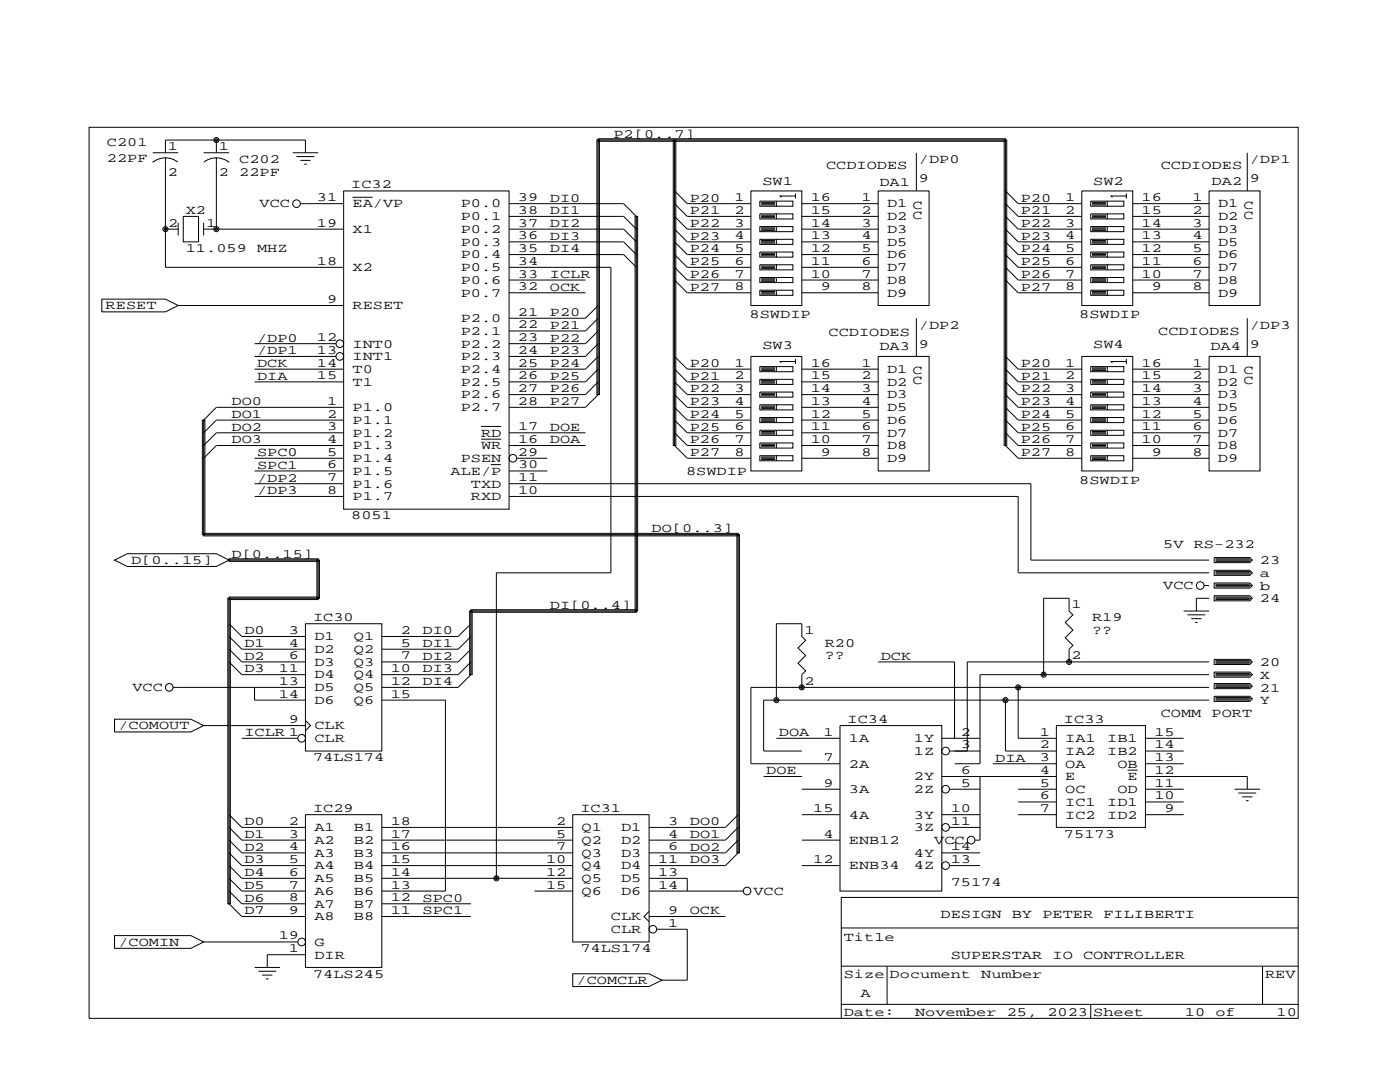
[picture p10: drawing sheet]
<svg xmlns="http://www.w3.org/2000/svg" width="279mm" height="216mm" viewBox="0 0 279 216" stroke-linecap="round" stroke-linejoin="round" font-family="sans-serif">
<g fill="none" stroke="#000" stroke-width=".2">
<path d="M17.8 25.4h241.3v177.8h-241.3zM30.5 30.5h5.1M33 31.5l-1 .1-1.5 .7M33 31.5l1.1 .1 1.4 .7M33 31.5v21.8h35.6M33 30.5v-2.6h28v2.6M40.6 30.5h5.1M43.2 31.5l1 .1 1.5 .7M43.2 31.5l-1.1 .1-1.4 .7M43.2 27.9v2.6M43.2 31.5v14.2M58.4 30.5h5.1"/>
<path d="M59.2 31.2h3.5M59.9 32h2.1M60.7 32.8h.5M68.6 38.1h33v63.5h-33zM70.4 39.4h4M134.6 27.9v61h.3v-61h-.5v61h.2l2.6 2.5h12.7M134.6 38.1l2.6 2.5h12.7M149.9 38.1h10.1v22.9h-10.1zM158.8 39.1h-3.1l.3 .3M158.8 38.6v1M175.3 38.1h10.1v22.9h-10.1zM182.9 30.5v7.6"/>
<path d="M200.7 38.1l2.5 2.5h12.7M215.9 38.1h10.2v22.9h-10.2zM224.8 39.1h-3.1l.3 .3M224.8 38.6v1M241.3 38.1h10.2v22.9h-10.2zM248.9 30.5v7.6M20.3 59.7h12.7l2.6 1.3-2.6 1.2h-12.7zM33 45.7h2.6M35.6 44.5v2.5M36.6 43.2h3v5.1h-3zM40.6 45.7h28M40.6 44.5v2.5"/>
<path d="M59.9 40.6h8.7M101.6 40.6h22.9l2.5 2.6h-.3v78.7h.6v-78.7h-.3v79h-33v-.5h33v.2h-33v12.7h.2v-12.7h-.5v12.7h.3l-2.6 2.6h-15.2M101.6 43.2h22.9l2.5 2.5M101.6 45.7h22.9l2.5 2.6M101.6 48.3h22.9l2.5 2.5M101.6 50.8h22.9l2.5 2.5M101.6 53.3h20.3v61h-22.8v61M101.6 55.9h15.2M101.6 58.4h15.2M134.6 40.6l2.6 2.6h12.7M134.6 43.2l2.6 2.5h12.7M134.6 45.7l2.6 2.6h12.7"/>
<path d="M134.6 48.3l2.6 2.5h12.7M134.6 50.8l2.6 2.5h12.7M134.6 53.3l2.6 2.6h12.7M134.6 55.9l2.6 2.5h12.7M151.6 40.1h6.6v1h-6.6zM151.6 42.7h6.6v1h-6.6zM151.6 45.2h6.6v1h-6.6zM151.6 47.8h6.6v1h-6.6zM151.6 50.3h6.6v1h-6.6zM151.6 52.8h6.6v1h-6.6zM151.6 55.4h6.6v1h-6.6zM151.6 57.9h6.6v1h-6.6z"/>
<path d="M151.9 40.4h2.8M151.9 40.6h2.8M151.9 40.9h2.8M151.9 42.9h2.8M151.9 43.2h2.8M151.9 43.4h2.8M151.9 45.5h2.8M151.9 45.7h2.8M151.9 46h2.8M151.9 48h2.8M151.9 48.3h2.8M151.9 48.5h2.8"/>
<path d="M151.9 50.5h2.8M151.9 50.8h2.8M151.9 51.1h2.8M151.9 53.1h2.8M151.9 53.3h2.8M151.9 53.6h2.8M151.9 55.6h2.8M151.9 55.9h2.8M151.9 56.1h2.8M151.9 58.2h2.8M151.9 58.4h2.8M151.9 58.7h2.8"/>
<path d="M154.9 40.1v1M154.9 42.7v1M154.9 45.2v1M154.9 47.8v1M154.9 50.3v1M154.9 52.8v1M154.9 55.4v1M154.9 57.9v1M160 40.6h15.3M160 43.2h15.3M160 45.7h15.3M160 48.3h15.3"/>
<path d="M160 50.8h15.3M160 53.3h15.3M160 55.9h15.3M160 58.4h15.3M200.7 40.6l2.5 2.6h12.7M200.7 43.2l2.5 2.5h12.7M200.7 45.7l2.5 2.6h12.7M200.7 48.3l2.5 2.5h12.7M200.7 50.8l2.5 2.5h12.7M200.7 53.3l2.5 2.6h12.7M200.7 55.9l2.5 2.5h12.7M217.7 40.1h6.6v1h-6.6z"/>
<path d="M217.7 42.7h6.6v1h-6.6zM217.7 45.2h6.6v1h-6.6zM217.7 47.8h6.6v1h-6.6zM217.7 50.3h6.6v1h-6.6zM217.7 52.8h6.6v1h-6.6zM217.7 55.4h6.6v1h-6.6zM217.7 57.9h6.6v1h-6.6zM217.9 40.4h2.8M217.9 40.6h2.8M217.9 40.9h2.8M217.9 42.9h2.8M217.9 43.2h2.8"/>
<path d="M217.9 43.4h2.8M217.9 45.5h2.8M217.9 45.7h2.8M217.9 46h2.8M217.9 48h2.8M217.9 48.3h2.8M217.9 48.5h2.8M217.9 50.5h2.8M217.9 50.8h2.8M217.9 51.1h2.8M217.9 53.1h2.8M217.9 53.3h2.8"/>
<path d="M217.9 53.6h2.8M217.9 55.6h2.8M217.9 55.9h2.8M217.9 56.1h2.8M217.9 58.2h2.8M217.9 58.4h2.8M217.9 58.7h2.8M221 40.1v1M221 42.7v1M221 45.2v1M221 47.8v1M221 50.3v1"/>
<path d="M221 52.8v1M221 55.4v1M221 57.9v1M226.1 40.6h15.2M226.1 43.2h15.2M226.1 45.7h15.2M226.1 48.3h15.2M226.1 50.8h15.2M226.1 53.3h15.2M226.1 55.9h15.2M226.1 58.4h15.2M35.6 61h33"/>
<path d="M50.8 73.7h17.8M50.8 76.2h17.8M50.8 68.6h16.3M50.8 71.1h16.3M119.4 61l-2.6 2.5h-15.2M119.4 63.5l-2.6 2.5h-15.2M119.4 66l-2.6 2.6h-15.2M119.4 68.6l-2.6 2.5h-15.2M119.4 71.1l-2.6 2.6h-15.2M119.4 73.7l-2.6 2.5h-15.2M119.4 76.2l-2.6 2.5h-15.2M134.6 71.1l2.6 2.6h12.7"/>
<path d="M134.6 73.7l2.6 2.5h12.7M134.6 76.2l2.6 2.5h12.7M134.6 78.7l2.6 2.6h12.7M149.9 71.1h10.1v22.9h-10.1zM151.6 73.2h6.6v1h-6.6zM151.6 75.7h6.6v1h-6.6zM151.6 78.2h6.6v1h-6.6zM151.9 73.4h2.8M151.9 73.7h2.8M151.9 73.9h2.8M151.9 75.9h2.8M151.9 76.2h2.8"/>
<path d="M151.9 76.5h2.8M151.9 78.5h2.8M151.9 78.7h2.8M151.9 79h2.8M154.9 73.2v1M154.9 75.7v1M154.9 78.2v1M158.8 72.1h-3.1l.3 .3M158.8 71.6v1M160 73.7h15.3M160 76.2h15.3M160 78.7h15.3"/>
<path d="M175.3 71.1h10.1v22.9h-10.1zM182.9 63.5v7.6M200.7 71.1l2.5 2.6h12.7M200.7 73.7l2.5 2.5h12.7M200.7 76.2l2.5 2.5h12.7M200.7 78.7l2.5 2.6h12.7M215.9 71.1h10.2v22.9h-10.2zM217.7 73.2h6.6v1h-6.6zM217.7 75.7h6.6v1h-6.6zM217.7 78.2h6.6v1h-6.6zM217.9 73.4h2.8M217.9 73.7h2.8"/>
<path d="M217.9 73.9h2.8M217.9 75.9h2.8M217.9 76.2h2.8M217.9 76.5h2.8M217.9 78.5h2.8M217.9 78.7h2.8M217.9 79h2.8M221 73.2v1M221 75.7v1M221 78.2v1M224.8 72.1h-3.1l.3 .3M224.8 71.6v1"/>
<path d="M226.1 73.7h15.2M226.1 76.2h15.2M226.1 78.7h15.2M241.3 71.1h10.2v22.9h-10.2zM248.9 63.5v7.6M50.8 91.4h17.8M50.8 94h17.8M50.8 96.5h17.8M50.8 99.1h17.8M68.6 81.3h-25.4l-2.6 2.5v22.9h.3v-22.9h-.5v22.9h.2v.2h106.7v-.5h-106.7v.3h106.7v63.5h.3v-63.5h-.5v63.5h.2l-2.5 2.5h-15.3M68.6 83.8h-25.4l-2.6 2.6M68.6 86.4h-25.4l-2.6 2.5"/>
<path d="M68.6 88.9h-25.4l-2.6 2.5M96 85.1h4M96 87.6h4M97.9 92.7h2M101.6 81.3h15.2l2.6-2.6v-50.8h.2v50.8h-.5v-50.8h81.6v-.2h-81.3v.5h81.3v-.3v61h.2v-61h-.5v61h.3l2.5 2.5h12.7M101.6 86.4h15.2M101.6 88.9h15.2M101.6 96.5h104.1v15.3h35.6M101.6 99.1h101.6v15.2h38.1M101.6 94h7.6M103.1 91.4h6.1M134.6 81.3l2.6 2.5h12.7"/>
<path d="M134.6 83.8l2.6 2.6h12.7M134.6 86.4l2.6 2.5h12.7M151.6 80.8h6.6v1h-6.6zM151.6 83.3h6.6v1h-6.6zM151.6 85.9h6.6v1h-6.6zM151.6 88.4h6.6v1h-6.6zM151.6 90.9h6.6v1h-6.6zM151.9 81h2.8M151.9 81.3h2.8M151.9 81.5h2.8M151.9 83.6h2.8M151.9 83.8h2.8"/>
<path d="M151.9 84.1h2.8M151.9 86.1h2.8M151.9 86.4h2.8M151.9 86.6h2.8M151.9 88.6h2.8M151.9 88.9h2.8M151.9 89.2h2.8M151.9 91.2h2.8M151.9 91.4h2.8M151.9 91.7h2.8M154.9 80.8v1M154.9 83.3v1"/>
<path d="M154.9 85.9v1M154.9 88.4v1M154.9 90.9v1M160 81.3h15.3M160 83.8h15.3M160 86.4h15.3M160 88.9h15.3M160 91.4h15.3M200.7 81.3l2.5 2.5h12.7M200.7 83.8l2.5 2.6h12.7M200.7 86.4l2.5 2.5h12.7M217.7 80.8h6.6v1h-6.6z"/>
<path d="M217.7 83.3h6.6v1h-6.6zM217.7 85.9h6.6v1h-6.6zM217.7 88.4h6.6v1h-6.6zM217.7 90.9h6.6v1h-6.6zM217.9 81h2.8M217.9 81.3h2.8M217.9 81.5h2.8M217.9 83.6h2.8M217.9 83.8h2.8M217.9 84.1h2.8M217.9 86.1h2.8M217.9 86.4h2.8"/>
<path d="M217.9 86.6h2.8M217.9 88.6h2.8M217.9 88.9h2.8M217.9 89.2h2.8M217.9 91.2h2.8M217.9 91.4h2.8M217.9 91.7h2.8M221 80.8v1M221 83.3v1M221 85.9v1M221 88.4v1M221 90.9v1"/>
<path d="M226.1 81.3h15.2M226.1 83.8h15.2M226.1 86.4h15.2M226.1 88.9h15.2M226.1 91.4h15.2M22.9 111.8l2.5-1.3h17.8l2.5 1.3-2.5 1.2h-17.8zM45.7 111.8h17.8v-.3h-17.8v.5h17.8v-.2h-.3v7.6h.6v-7.6h-.3v7.6h-17.8v-.3h17.8v.5h-17.8v-.2v60.9h.3v-60.9h-.5v60.9h.2l2.6 2.6h12.7M240.3 116.8h1M241.3 119.4h-2.5v2.5M242.3 111.3h7.1l.5 .5-.5 .5h-7.1zM242.3 113.8h7.1l.5 .5-.5 .5h-7.1zM242.3 116.3h7.1l.5 .5-.5 .5h-7.1z"/>
<path d="M242.3 118.9h7.1l.5 .5-.5 .5h-7.1zM242.6 111.5h6.8M242.6 111.8h7.1M242.6 112h6.8M242.6 114h6.8M242.6 114.3h7.1M242.6 114.6h6.8M242.6 116.6h6.8M242.6 116.8h7.1M242.6 117.1h6.8M242.6 119.1h6.8M242.6 119.4h7.1"/>
<path d="M242.6 119.6h6.8M34.5 137.2h26.5M45.7 129.5l2.6 2.6h12.7M45.7 132.1l2.6 2.5h12.7M45.7 124.5l2.6 2.5h12.7M45.7 127l2.6 2.5h12.7M50.8 137.2v2.5h10.2M61 124.5h15.2v25.4h-15.2zM76.2 139.7h12.7v38.1h-12.7M94 129.5l-2.6 2.6h-15.2M94 132.1l-2.6 2.5h-15.2M94 124.5l-2.6 2.5h-15.2"/>
<path d="M94 127l-2.6 2.5h-15.2M160 137.2v-2.6l.8-.7-1.5-1.6 1.5-1.5-1.5-1.5 1.5-1.5-.8-.8v-2.5h-5.1v15.2M175.3 132.1h15.2v15.2M200.7 139.7v10.2h10.1M203.2 137.2v10.1h7.6M213.4 132.1v-2.6l.7-.7-1.5-1.5 1.5-1.6-1.5-1.5 1.5-1.5-.7-.8v-2.5h-5.1v15.2M236.2 121.9h5.1M237 122.7h3.5M237.7 123.4h2.1M238.5 124.2h.5M241.3 132.1h-48.3v17.8M241.3 134.6h-45.7v17.8h-5.1"/>
<path d="M241.3 137.2h-91.4v15.2h17.7M241.3 139.7h-88.9v10.2h7.6M242.3 131.6h7.1l.5 .5-.5 .5h-7.1zM242.3 134.1h7.1l.5 .5-.5 .5h-7.1zM242.3 136.4h7.1l.5 .5-.5 .5h-7.1zM242.3 138.9h7.1l.5 .5-.5 .6h-7.1zM242.6 131.8h6.8M242.6 132.1h7.1M242.6 132.3h6.8M242.6 134.4h6.8M242.6 134.6h7.1M242.6 134.9h6.8"/>
<path d="M242.6 136.7h6.8M242.6 136.9h7.1M242.6 137.2h6.8M242.6 139.2h6.8M242.6 139.4h7.1M242.6 139.7h6.8M22.9 143.5h15.2l2.5 1.3-2.5 1.3h-15.2zM40.6 144.8h20.4M48.3 147.3h11.1M61 143.8l1 1-1 1M152.4 154.9h7.6M154.9 147.3h12.7"/>
<path d="M160 157.5h7.6M167.6 144.8h20.4v33h-20.4zM188 147.3h7.6M188 154.9h22.8M189.5 157.5h6.1M189.5 149.9h6.1M195.6 154.9v12.7h-1M198.1 152.4h12.7M203.2 157.5h7.6M210.8 144.8h17.8v20.3h-17.8zM225 153.7h2.1M228.6 157.5h7.6"/>
<path d="M228.6 147.3h7.6M228.6 154.9h20.3v2.6M228.6 152.4h7.6M228.6 149.9h7.6M246.4 157.5h5.1M247.1 158.2h3.6M247.9 159h2M248.7 159.8h.5M45.7 165.1l2.6 2.5h12.7M45.7 175.3l2.6 2.5h12.7M45.7 162.6l2.6 2.5h12.7M45.7 167.6l2.6 2.6h12.7"/>
<path d="M45.7 170.2l2.6 2.5h12.7M45.7 172.7l2.6 2.6h12.7M45.7 177.8l2.6 2.5h12.7M61 162.6h15.2v30.4h-15.2zM76.2 167.6h38.1M76.2 165.1h38.1M76.2 170.2h38.1M76.2 172.7h38.1M76.2 175.3h38.1M106.7 177.8h7.6M114.3 162.6h15.2v25.4h-15.2zM129.5 177.8h18.8"/>
<path d="M129.5 175.3h7.7v2.5M147.3 165.1l-2.5 2.5h-15.3M147.3 162.6l-2.5 2.5h-15.3M147.3 167.6l-2.5 2.6h-15.3M160 167.6h7.6M160 172.7h7.6M160 162.6h7.6M188 170.2h7.6M188 162.6h7.6M189.5 165.1h6.1M189.5 172.7h6.1M203.2 162.6h7.6"/>
<path d="M203.2 160h7.6M228.6 162.6h7.6M228.6 160h7.6M259.1 179.1h-91.2v24.1M22.9 186.7h15.2l2.5 1.3-2.5 1.2h-15.2zM40.6 188h18.8M50.8 193h5.1M51.6 193.8h3.5M52.3 194.6h2.1M53.1 195.3h.5M61 190.5h-7.7v2.5M76.2 180.3h17.8"/>
<path d="M76.2 182.9h17.8M114.3 194.3h15.2l2.6 1.3-2.6 1.3h-15.2zM129.5 181.9l-1 1 1 1M129.5 182.9h15.3M131.1 185.4h6.1v10.2h-5.1M167.9 192.8h91.2M167.9 185.2h91.2M177 192.8v7.6M252 192.8v7.6M167.9 200.4h91.2M217.7 200.4v2.8"/>
<circle cx="43.2" cy="27.9" r=".51"/>
<circle cx="43.2" cy="27.9" r=".25"/>
<circle cx="33" cy="45.7" r=".51"/>
<circle cx="33" cy="45.7" r=".25"/>
<circle cx="43.2" cy="45.7" r=".51"/>
<circle cx="43.2" cy="45.7" r=".25"/>
<circle cx="59.2" cy="40.6" r=".76"/>
<circle cx="67.8" cy="71.1" r=".76"/>
<circle cx="67.8" cy="68.6" r=".76"/>
<circle cx="102.4" cy="91.4" r=".76"/>
<circle cx="239.5" cy="116.8" r=".76"/>
<circle cx="33.8" cy="137.2" r=".76"/>
<circle cx="154.9" cy="139.7" r=".51"/>
<circle cx="154.9" cy="139.7" r=".25"/>
<circle cx="160" cy="137.2" r=".51"/>
<circle cx="160" cy="137.2" r=".25"/>
<circle cx="200.7" cy="139.7" r=".51"/>
<circle cx="200.7" cy="139.7" r=".25"/>
<circle cx="203.2" cy="137.2" r=".51"/>
<circle cx="203.2" cy="137.2" r=".25"/>
<circle cx="208.3" cy="134.6" r=".51"/>
<circle cx="208.3" cy="134.6" r=".25"/>
<circle cx="213.4" cy="132.1" r=".51"/>
<circle cx="213.4" cy="132.1" r=".25"/>
<circle cx="60.2" cy="147.3" r=".76"/>
<circle cx="188.7" cy="149.9" r=".76"/>
<circle cx="188.7" cy="157.5" r=".76"/>
<circle cx="99.1" cy="175.3" r=".51"/>
<circle cx="99.1" cy="175.3" r=".25"/>
<circle cx="149.1" cy="177.8" r=".76"/>
<circle cx="188.7" cy="172.7" r=".76"/>
<circle cx="188.7" cy="165.1" r=".76"/>
<circle cx="193.8" cy="167.6" r=".76"/>
<circle cx="60.2" cy="188" r=".76"/>
<circle cx="130.3" cy="185.4" r=".76"/>
</g>
<g font-size="2.5">
<text x="21.3" y="29.2">C201</text>
<text x="33.5" y="30">1</text>
<text x="43.7" y="30">1</text>
<text x="122.4" y="27.5">P2[0..7]</text>
<text x="21.3" y="32.3">22PF</text>
<text x="33.5" y="35.1">2</text>
<text x="43.7" y="35.1">2</text>
<text x="47.8" y="32.5">C202</text>
<text x="47.8" y="35.1">22PF</text>
<text x="164.8" y="33.8">CCDIODES</text>
<text x="183.4" y="32.6">/DP0</text>
<text x="231.6" y="33.8">CCDIODES</text>
<text x="249.4" y="32.6">/DP1</text>
<text x="51.8" y="41.4">VCC</text>
<text x="63.2" y="40.1">31</text>
<text x="70.1" y="37.6">IC32</text>
<text x="70.4" y="41.4">EA/VP</text>
<text x="91.9" y="41.4">P0.0</text>
<text x="103.4" y="40.1">39</text>
<text x="109.7" y="40.2">DI0</text>
<text x="137.7" y="40.2">P20</text>
<text x="146.6" y="40.1">1</text>
<text x="152.1" y="36.8">SW1</text>
<text x="161.8" y="40.1">16</text>
<text x="172" y="40.1">1</text>
<text x="175.5" y="37.1">DA1</text>
<text x="177" y="41.4">D1 C</text>
<text x="183.4" y="36.3">9</text>
<text x="203.7" y="40.2">P20</text>
<text x="212.6" y="40.1">1</text>
<text x="218.2" y="36.8">SW2</text>
<text x="227.8" y="40.1">16</text>
<text x="238" y="40.1">1</text>
<text x="241.8" y="36.8">DA2</text>
<text x="243.1" y="41.4">D1 C</text>
<text x="249.4" y="36.3">9</text>
<text x="33.5" y="45.2">2</text>
<text x="37.1" y="42.7">X2</text>
<text x="41.1" y="45.2">1</text>
<text x="63.2" y="45.2">19</text>
<text x="70.4" y="46.5">X1</text>
<text x="91.9" y="43.9">P0.1</text>
<text x="91.9" y="46.5">P0.2</text>
<text x="103.4" y="42.7">38</text>
<text x="103.4" y="45.2">37</text>
<text x="103.4" y="47.8">36</text>
<text x="109.7" y="42.7">DI1</text>
<text x="109.7" y="45.3">DI2</text>
<text x="109.7" y="47.8">DI3</text>
<text x="137.7" y="42.7">P21</text>
<text x="137.7" y="45.3">P22</text>
<text x="137.7" y="47.8">P23</text>
<text x="146.6" y="42.7">2</text>
<text x="146.6" y="45.2">3</text>
<text x="146.6" y="47.8">4</text>
<text x="161.8" y="42.7">15</text>
<text x="161.8" y="45.2">14</text>
<text x="161.8" y="47.8">13</text>
<text x="172" y="42.7">2</text>
<text x="172" y="45.2">3</text>
<text x="172" y="47.8">4</text>
<text x="177" y="43.9">D2 C</text>
<text x="177" y="46.5">D3</text>
<text x="203.7" y="42.7">P21</text>
<text x="203.7" y="45.3">P22</text>
<text x="203.7" y="47.8">P23</text>
<text x="212.6" y="42.7">2</text>
<text x="212.6" y="45.2">3</text>
<text x="212.6" y="47.8">4</text>
<text x="227.8" y="42.7">15</text>
<text x="227.8" y="45.2">14</text>
<text x="227.8" y="47.8">13</text>
<text x="238" y="42.7">2</text>
<text x="238" y="45.2">3</text>
<text x="238" y="47.8">4</text>
<text x="243.1" y="43.9">D2 C</text>
<text x="243.1" y="46.5">D3</text>
<text x="37.1" y="50.3">11.059</text>
<text x="51.3" y="50.3">MHZ</text>
<text x="63.2" y="52.8">18</text>
<text x="91.9" y="49">P0.3</text>
<text x="91.9" y="51.6">P0.4</text>
<text x="103.4" y="50.3">35</text>
<text x="103.4" y="52.8">34</text>
<text x="109.7" y="50.4">DI4</text>
<text x="137.7" y="50.4">P24</text>
<text x="137.7" y="52.9">P25</text>
<text x="146.6" y="50.3">5</text>
<text x="146.6" y="52.8">6</text>
<text x="161.8" y="50.3">12</text>
<text x="161.8" y="52.8">11</text>
<text x="172" y="50.3">5</text>
<text x="172" y="52.8">6</text>
<text x="177" y="49">D5</text>
<text x="177" y="51.6">D6</text>
<text x="203.7" y="50.4">P24</text>
<text x="203.7" y="52.9">P25</text>
<text x="212.6" y="50.3">5</text>
<text x="212.6" y="52.8">6</text>
<text x="227.8" y="50.3">12</text>
<text x="227.8" y="52.8">11</text>
<text x="238" y="50.3">5</text>
<text x="238" y="52.8">6</text>
<text x="243.1" y="49">D5</text>
<text x="243.1" y="51.6">D6</text>
<text x="70.4" y="54.1">X2</text>
<text x="91.9" y="54.1">P0.5</text>
<text x="91.9" y="56.6">P0.6</text>
<text x="91.9" y="59.2">P0.7</text>
<text x="103.4" y="55.4">33</text>
<text x="103.4" y="57.9">32</text>
<text x="109.7" y="55.4">ICLR</text>
<text x="109.7" y="58">OCK</text>
<text x="137.7" y="55.4">P26</text>
<text x="137.7" y="58">P27</text>
<text x="146.6" y="55.4">7</text>
<text x="146.6" y="57.9">8</text>
<text x="161.8" y="55.4">10</text>
<text x="163.8" y="57.9">9</text>
<text x="172" y="55.4">7</text>
<text x="172" y="57.9">8</text>
<text x="177" y="54.1">D7</text>
<text x="177" y="56.6">D8</text>
<text x="177" y="59.2">D9</text>
<text x="203.7" y="55.4">P26</text>
<text x="203.7" y="58">P27</text>
<text x="212.6" y="55.4">7</text>
<text x="212.6" y="57.9">8</text>
<text x="227.8" y="55.4">10</text>
<text x="229.9" y="57.9">9</text>
<text x="238" y="55.4">7</text>
<text x="238" y="57.9">8</text>
<text x="243.1" y="54.1">D7</text>
<text x="243.1" y="56.6">D8</text>
<text x="243.1" y="59.2">D9</text>
<text x="21.1" y="61.7">RESET</text>
<text x="65.3" y="60.5">9</text>
<text x="70.4" y="61.7">RESET</text>
<text x="91.9" y="64.3">P2.0</text>
<text x="103.4" y="63">21</text>
<text x="103.4" y="65.5">22</text>
<text x="109.7" y="63.1">P20</text>
<text x="109.7" y="65.6">P21</text>
<text x="149.6" y="63.5">8SWDIP</text>
<text x="183.4" y="65.6">/DP2</text>
<text x="215.4" y="63.5">8SWDIP</text>
<text x="249.4" y="65.6">/DP3</text>
<text x="51.3" y="68.1">/DP0</text>
<text x="51.3" y="70.7">/DP1</text>
<text x="63.2" y="68.1">12</text>
<text x="63.2" y="70.6">13</text>
<text x="70.4" y="69.3">INT0</text>
<text x="70.4" y="71.9">INT1</text>
<text x="91.9" y="66.8">P2.1</text>
<text x="91.9" y="69.3">P2.2</text>
<text x="91.9" y="71.9">P2.3</text>
<text x="103.4" y="68.1">23</text>
<text x="103.4" y="70.6">24</text>
<text x="109.7" y="68.1">P22</text>
<text x="109.7" y="70.7">P23</text>
<text x="152.1" y="69.6">SW3</text>
<text x="165.4" y="67.1">CCDIODES</text>
<text x="175.5" y="69.8">DA3</text>
<text x="183.4" y="69.3">9</text>
<text x="218.2" y="69.3">SW4</text>
<text x="231.1" y="66.8">CCDIODES</text>
<text x="241.6" y="69.8">DA4</text>
<text x="249.4" y="69.3">9</text>
<text x="51.3" y="75.8">DIA</text>
<text x="51.3" y="73.2">DCK</text>
<text x="63.2" y="73.2">14</text>
<text x="63.2" y="75.7">15</text>
<text x="70.4" y="74.4">T0</text>
<text x="70.4" y="77">T1</text>
<text x="91.9" y="74.4">P2.4</text>
<text x="91.9" y="77">P2.5</text>
<text x="103.4" y="73.2">25</text>
<text x="103.4" y="75.7">26</text>
<text x="109.7" y="73.2">P24</text>
<text x="109.7" y="75.8">P25</text>
<text x="137.7" y="73.2">P20</text>
<text x="137.7" y="75.8">P21</text>
<text x="146.6" y="73.2">1</text>
<text x="146.6" y="75.7">2</text>
<text x="161.8" y="73.2">16</text>
<text x="161.8" y="75.7">15</text>
<text x="172" y="75.7">2</text>
<text x="172" y="73.2">1</text>
<text x="177" y="77">D2 C</text>
<text x="177" y="74.4">D1 C</text>
<text x="203.7" y="73.2">P20</text>
<text x="203.7" y="75.8">P21</text>
<text x="212.6" y="73.2">1</text>
<text x="212.6" y="75.7">2</text>
<text x="227.8" y="73.2">16</text>
<text x="227.8" y="75.7">15</text>
<text x="238" y="75.7">2</text>
<text x="238" y="73.2">1</text>
<text x="243.1" y="77">D2 C</text>
<text x="243.1" y="74.4">D1 C</text>
<text x="46.2" y="80.8">DO0</text>
<text x="46.2" y="83.4">DO1</text>
<text x="65.3" y="80.8">1</text>
<text x="65.3" y="83.3">2</text>
<text x="70.4" y="82">P1.0</text>
<text x="91.9" y="79.5">P2.6</text>
<text x="91.9" y="82">P2.7</text>
<text x="103.4" y="78.2">27</text>
<text x="103.4" y="80.8">28</text>
<text x="109.7" y="78.3">P26</text>
<text x="109.7" y="80.8">P27</text>
<text x="137.7" y="78.3">P22</text>
<text x="137.7" y="80.8">P23</text>
<text x="137.7" y="83.4">P24</text>
<text x="146.6" y="78.2">3</text>
<text x="146.6" y="80.8">4</text>
<text x="146.6" y="83.3">5</text>
<text x="161.8" y="78.2">14</text>
<text x="161.8" y="80.8">13</text>
<text x="161.8" y="83.3">12</text>
<text x="172" y="78.2">3</text>
<text x="172" y="80.8">4</text>
<text x="172" y="83.3">5</text>
<text x="177" y="79.5">D3</text>
<text x="177" y="82">D5</text>
<text x="203.7" y="78.3">P22</text>
<text x="203.7" y="80.8">P23</text>
<text x="203.7" y="83.4">P24</text>
<text x="212.6" y="78.2">3</text>
<text x="212.6" y="80.8">4</text>
<text x="212.6" y="83.3">5</text>
<text x="227.8" y="78.2">14</text>
<text x="227.8" y="80.8">13</text>
<text x="227.8" y="83.3">12</text>
<text x="238" y="78.2">3</text>
<text x="238" y="80.8">4</text>
<text x="238" y="83.3">5</text>
<text x="243.1" y="79.5">D3</text>
<text x="243.1" y="82">D5</text>
<text x="46.2" y="85.9">DO2</text>
<text x="46.2" y="88.5">DO3</text>
<text x="65.3" y="85.9">3</text>
<text x="65.3" y="88.4">4</text>
<text x="70.4" y="84.6">P1.1</text>
<text x="70.4" y="87.1">P1.2</text>
<text x="70.4" y="89.7">P1.3</text>
<text x="96" y="87.1">RD</text>
<text x="96" y="89.7">WR</text>
<text x="103.4" y="85.9">17</text>
<text x="103.4" y="88.4">16</text>
<text x="109.7" y="85.9">DOE</text>
<text x="109.7" y="88.5">DOA</text>
<text x="137.7" y="85.9">P25</text>
<text x="137.7" y="88.5">P26</text>
<text x="146.6" y="85.9">6</text>
<text x="146.6" y="88.4">7</text>
<text x="161.8" y="85.9">11</text>
<text x="161.8" y="88.4">10</text>
<text x="172" y="85.9">6</text>
<text x="172" y="88.4">7</text>
<text x="177" y="84.6">D6</text>
<text x="177" y="87.1">D7</text>
<text x="177" y="89.7">D8</text>
<text x="203.7" y="85.9">P25</text>
<text x="203.7" y="88.5">P26</text>
<text x="212.6" y="85.9">6</text>
<text x="212.6" y="88.4">7</text>
<text x="227.8" y="85.9">11</text>
<text x="227.8" y="88.4">10</text>
<text x="238" y="85.9">6</text>
<text x="238" y="88.4">7</text>
<text x="243.1" y="84.6">D6</text>
<text x="243.1" y="87.1">D7</text>
<text x="243.1" y="89.7">D8</text>
<text x="51.3" y="93.5">SPC1</text>
<text x="51.3" y="91">SPC0</text>
<text x="65.3" y="90.9">5</text>
<text x="65.3" y="93.5">6</text>
<text x="70.4" y="92.2">P1.4</text>
<text x="70.4" y="94.7">P1.5</text>
<text x="89.9" y="94.7">ALE/P</text>
<text x="91.9" y="92.2">PSEN</text>
<text x="103.4" y="90.9">29</text>
<text x="103.4" y="93.5">30</text>
<text x="136.9" y="94.7">8SWDIP</text>
<text x="137.7" y="91">P27</text>
<text x="146.6" y="90.9">8</text>
<text x="163.8" y="90.9">9</text>
<text x="172" y="90.9">8</text>
<text x="177" y="92.2">D9</text>
<text x="203.7" y="91">P27</text>
<text x="212.6" y="90.9">8</text>
<text x="229.9" y="90.9">9</text>
<text x="238" y="90.9">8</text>
<text x="243.1" y="92.2">D9</text>
<text x="51.3" y="96.1">/DP2</text>
<text x="51.3" y="98.6">/DP3</text>
<text x="65.3" y="96">7</text>
<text x="65.3" y="98.6">8</text>
<text x="70.4" y="97.3">P1.6</text>
<text x="70.4" y="99.8">P1.7</text>
<text x="94" y="97.3">TXD</text>
<text x="94" y="99.8">RXD</text>
<text x="103.4" y="96">11</text>
<text x="103.4" y="98.6">10</text>
<text x="215.4" y="96.5">8SWDIP</text>
<text x="70.1" y="103.6">8051</text>
<text x="130" y="106.2">DO[0..3]</text>
<text x="26.2" y="112.5">D[0..15]</text>
<text x="46.2" y="111.3">D[0..15]</text>
<text x="232.2" y="109.3">5V</text>
<text x="238.3" y="109.3">RS-232</text>
<text x="251.5" y="112.6">23</text>
<text x="232.2" y="117.6">VCC</text>
<text x="251.5" y="115.1">a</text>
<text x="251.5" y="117.7">b</text>
<text x="62.5" y="124">IC30</text>
<text x="109.7" y="121.5">DI[0..4]</text>
<text x="213.9" y="121.4">1</text>
<text x="217.9" y="124">R19</text>
<text x="251.5" y="120.2">24</text>
<text x="48.8" y="126.6">D0</text>
<text x="48.8" y="129.1">D1</text>
<text x="48.8" y="131.6">D2</text>
<text x="57.7" y="126.5">3</text>
<text x="57.7" y="129">4</text>
<text x="57.7" y="131.6">6</text>
<text x="62.7" y="127.8">D1</text>
<text x="62.7" y="130.3">D2</text>
<text x="70.6" y="127.8">Q1</text>
<text x="70.6" y="130.3">Q2</text>
<text x="80" y="126.5">2</text>
<text x="80" y="129">5</text>
<text x="80" y="131.6">7</text>
<text x="84.3" y="126.6">DI0</text>
<text x="84.3" y="129.1">DI1</text>
<text x="84.3" y="131.6">DI2</text>
<text x="160.5" y="126.5">1</text>
<text x="164.6" y="129">R20</text>
<text x="164.6" y="131.6">??</text>
<text x="175.8" y="131.6">DCK</text>
<text x="213.9" y="131.6">2</text>
<text x="217.9" y="126.5">??</text>
<text x="26.4" y="137.9">VCC</text>
<text x="48.8" y="134.2">D3</text>
<text x="55.6" y="134.1">11</text>
<text x="55.6" y="136.7">13</text>
<text x="62.7" y="132.8">D3</text>
<text x="62.7" y="135.4">D4</text>
<text x="62.7" y="137.9">D5</text>
<text x="70.6" y="132.8">Q3</text>
<text x="70.6" y="135.4">Q4</text>
<text x="70.6" y="137.9">Q5</text>
<text x="78" y="134.1">10</text>
<text x="78" y="136.7">12</text>
<text x="84.3" y="136.7">DI4</text>
<text x="84.3" y="134.2">DI3</text>
<text x="160.5" y="136.7">2</text>
<text x="251.5" y="132.9">20</text>
<text x="251.5" y="135.5">X</text>
<text x="251.5" y="138">21</text>
<text x="55.6" y="139.2">14</text>
<text x="62.7" y="140.5">D6</text>
<text x="70.6" y="140.5">Q6</text>
<text x="78" y="139.2">15</text>
<text x="231.6" y="143.1">COMM</text>
<text x="241.8" y="143.1">PORT</text>
<text x="251.5" y="140.5">Y</text>
<text x="23.6" y="145.5">/COMOUT</text>
<text x="48.8" y="146.9">ICLR 1</text>
<text x="57.7" y="144.3">9</text>
<text x="62.7" y="145.5">CLK</text>
<text x="62.7" y="148.1">CLR</text>
<text x="155.4" y="146.9">DOA</text>
<text x="164.3" y="146.8">1</text>
<text x="169.2" y="144.3">IC34</text>
<text x="169.4" y="148.1">1A</text>
<text x="182.4" y="148.1">1Y</text>
<text x="191.8" y="146.8">2</text>
<text x="191.8" y="149.4">3</text>
<text x="207.5" y="146.8">1</text>
<text x="207.5" y="149.4">2</text>
<text x="212.3" y="144.3">IC33</text>
<text x="212.6" y="148.1">IA1</text>
<text x="221" y="148.1">IB1</text>
<text x="230.4" y="146.8">15</text>
<text x="230.4" y="149.4">14</text>
<text x="62.5" y="151.9">74LS174</text>
<text x="152.9" y="154.5">DOE</text>
<text x="164.3" y="151.9">7</text>
<text x="169.4" y="153.2">2A</text>
<text x="182.4" y="150.6">1Z</text>
<text x="182.4" y="155.7">2Y</text>
<text x="191.8" y="154.4">6</text>
<text x="198.6" y="152">DIA</text>
<text x="207.5" y="151.9">3</text>
<text x="207.5" y="154.4">4</text>
<text x="212.6" y="150.6">IA2</text>
<text x="212.6" y="153.2">OA</text>
<text x="212.6" y="155.7">E</text>
<text x="221" y="150.6">IB2</text>
<text x="223" y="153.2">OB</text>
<text x="225" y="155.7">E</text>
<text x="230.4" y="154.4">12</text>
<text x="230.4" y="151.9">13</text>
<text x="164.3" y="157">9</text>
<text x="169.4" y="158.2">3A</text>
<text x="182.4" y="158.2">2Z</text>
<text x="191.8" y="157">5</text>
<text x="207.5" y="157">5</text>
<text x="207.5" y="159.5">6</text>
<text x="212.6" y="158.2">OC</text>
<text x="212.6" y="160.8">IC1</text>
<text x="221" y="160.8">ID1</text>
<text x="223" y="158.2">OD</text>
<text x="230.4" y="157">11</text>
<text x="230.4" y="159.5">10</text>
<text x="48.8" y="164.7">D0</text>
<text x="48.8" y="167.2">D1</text>
<text x="57.7" y="164.6">2</text>
<text x="57.7" y="167.1">3</text>
<text x="62.5" y="162.1">IC29</text>
<text x="62.7" y="165.9">A1</text>
<text x="70.6" y="165.9">B1</text>
<text x="78" y="164.6">18</text>
<text x="78" y="167.1">17</text>
<text x="111" y="164.6">2</text>
<text x="111" y="167.1">5</text>
<text x="115.8" y="162.1">IC31</text>
<text x="116.1" y="165.9">Q1</text>
<text x="124" y="165.9">D1</text>
<text x="133.4" y="164.6">3</text>
<text x="133.4" y="167.1">4</text>
<text x="137.7" y="164.7">DO0</text>
<text x="137.7" y="167.2">DO1</text>
<text x="162.3" y="162.1">15</text>
<text x="164.3" y="167.1">4</text>
<text x="169.4" y="163.3">4A</text>
<text x="182.4" y="163.3">3Y</text>
<text x="182.4" y="165.9">3Z</text>
<text x="189.7" y="162.1">10</text>
<text x="189.7" y="164.6">11</text>
<text x="207.5" y="162.1">7</text>
<text x="212.3" y="167.1">75173</text>
<text x="212.6" y="163.3">IC2</text>
<text x="221" y="163.3">ID2</text>
<text x="232.4" y="162.1">9</text>
<text x="48.8" y="169.7">D2</text>
<text x="48.8" y="172.3">D3</text>
<text x="57.7" y="169.7">4</text>
<text x="57.7" y="172.2">5</text>
<text x="62.7" y="168.4">A2</text>
<text x="62.7" y="170.9">A3</text>
<text x="62.7" y="173.5">A4</text>
<text x="70.6" y="168.4">B2</text>
<text x="70.6" y="170.9">B3</text>
<text x="70.6" y="173.5">B4</text>
<text x="78" y="169.7">16</text>
<text x="78" y="172.2">15</text>
<text x="109" y="172.2">10</text>
<text x="111" y="169.7">7</text>
<text x="116.1" y="168.4">Q2</text>
<text x="116.1" y="170.9">Q3</text>
<text x="116.1" y="173.5">Q4</text>
<text x="124" y="168.4">D2</text>
<text x="124" y="170.9">D3</text>
<text x="124" y="173.5">D4</text>
<text x="131.3" y="172.2">11</text>
<text x="133.4" y="169.7">6</text>
<text x="137.7" y="169.7">DO2</text>
<text x="137.7" y="172.3">DO3</text>
<text x="162.3" y="172.2">12</text>
<text x="169.4" y="168.4">ENB12</text>
<text x="169.4" y="173.5">ENB34</text>
<text x="182.4" y="170.9">4Y</text>
<text x="182.4" y="173.5">4Z</text>
<text x="186.4" y="168.4">VCC</text>
<text x="189.7" y="169.7">14</text>
<text x="189.7" y="172.2">13</text>
<text x="48.8" y="174.8">D4</text>
<text x="48.8" y="177.4">D5</text>
<text x="48.8" y="179.9">D6</text>
<text x="57.7" y="174.8">6</text>
<text x="57.7" y="177.3">7</text>
<text x="57.7" y="179.8">8</text>
<text x="62.7" y="176">A5</text>
<text x="62.7" y="178.6">A6</text>
<text x="70.6" y="176">B5</text>
<text x="70.6" y="178.6">B6</text>
<text x="78" y="174.8">14</text>
<text x="78" y="177.3">13</text>
<text x="78" y="179.8">12</text>
<text x="84.3" y="179.9">SPC0</text>
<text x="109" y="174.8">12</text>
<text x="109" y="177.3">15</text>
<text x="116.1" y="176">Q5</text>
<text x="116.1" y="178.6">Q6</text>
<text x="124" y="176">D5</text>
<text x="124" y="178.6">D6</text>
<text x="131.3" y="174.8">13</text>
<text x="131.3" y="177.3">14</text>
<text x="150.4" y="178.6">VCC</text>
<text x="189.7" y="176.8">75174</text>
<text x="48.8" y="182.4">D7</text>
<text x="57.7" y="182.4">9</text>
<text x="62.7" y="181.1">A7</text>
<text x="62.7" y="183.6">A8</text>
<text x="70.6" y="181.1">B7</text>
<text x="70.6" y="183.6">B8</text>
<text x="78" y="182.4">11</text>
<text x="84.3" y="182.4">SPC1</text>
<text x="121.9" y="183.6">CLK</text>
<text x="133.3" y="182.4">9</text>
<text x="133.3" y="184.9">1</text>
<text x="137.7" y="182.4">OCK</text>
<text x="187.7" y="183.1">DESIGN</text>
<text x="201.9" y="183.1">BY</text>
<text x="208" y="183.1">PETER</text>
<text x="220.2" y="183.1">FILIBERTI</text>
<text x="23.6" y="188.7">/COMIN</text>
<text x="55.6" y="187.5">19</text>
<text x="57.7" y="190">1</text>
<text x="62.7" y="188.7">G</text>
<text x="62.7" y="191.3">DIR</text>
<text x="115.8" y="190">74LS174</text>
<text x="121.9" y="186.2">CLR</text>
<text x="168.4" y="187.7">Title</text>
<text x="189.7" y="191.3">SUPERSTAR</text>
<text x="210.1" y="191.3">IO</text>
<text x="216.2" y="191.3">CONTROLLER</text>
<text x="62.5" y="195.1">74LS245</text>
<text x="115.1" y="196.3">/COMCLR</text>
<text x="168.4" y="195.1">Size Document</text>
<text x="195.8" y="195.1">Number</text>
<text x="252.5" y="195.1">REV</text>
<text x="168.4" y="202.7">Date:</text>
<text x="171.7" y="198.9">A</text>
<text x="182.6" y="202.7">November</text>
<text x="200.9" y="202.7">25,</text>
<text x="209" y="202.7">2023 Sheet</text>
<text x="236.5" y="202.7">10</text>
<text x="242.6" y="202.7">of</text>
<text x="254.8" y="202.7">10</text>
</g>
</svg>
